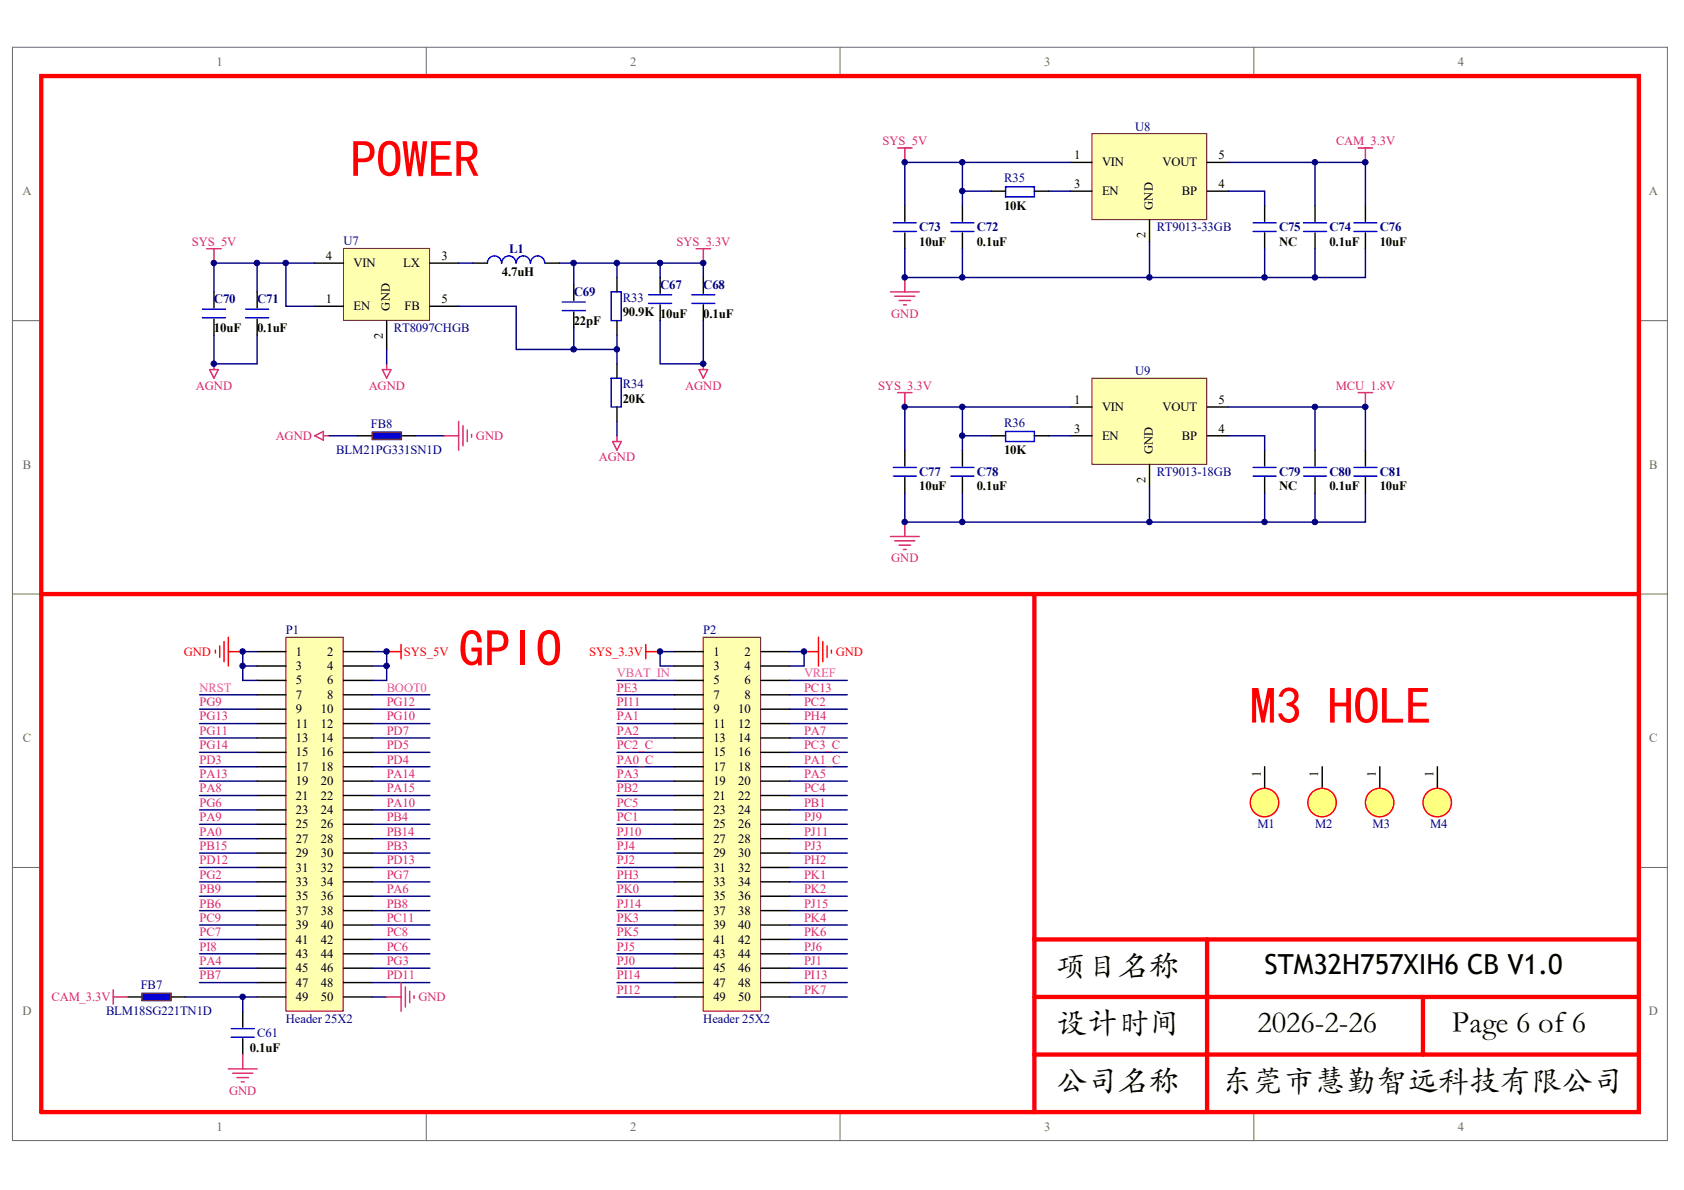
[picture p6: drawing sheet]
<svg xmlns="http://www.w3.org/2000/svg" width="297mm" height="210mm" viewBox="0 0 297 210" stroke-linecap="round" stroke-linejoin="round" font-family="sans-serif">
<g fill="#fff" stroke="#696969" stroke-width=".18">
<path d="M2.2 8.3h291.9v192.9h-291.9z"/>
<path d="M7.3 13.4h281.7v182.7h-281.7z"/>
</g>
<path d="M75.2 8.3v5.1M148.2 8.3v5.1M221.2 8.3v5.1M2.2 56.6h5.1M289.1 56.6h5.1M2.2 104.8h5.1M289.1 104.8h5.1M2.2 153h5.1M289.1 153h5.1M75.2 196.2v5M148.2 196.2v5M221.2 196.2v5" fill="none" stroke="#696969" stroke-width=".18"/>
<path d="M7.3 13.4h281.8v182.8h-281.8zM7.3 104.8h175.2M182.5 175.9h106.6M212.9 165.7v30.5M251 175.9v10.1M289.1 165.7h-106.6v30.5M182.5 186h106.6" fill="none" stroke="#f00" stroke-width=".76"/>
<path d="M43.3 54.5h4.1M43.3 56.1h4.1M99.2 53.3h4M99.2 54.8h4M65.7 76.2h5.1v1.3h-5.1z" fill="none" stroke="#00f" stroke-width=".25"/>
<path d="M45.4 51.5v2.8M45.4 56.3v2.8M101.2 50.2v2.8M101.2 55v2.8M63.1 76.9h2.6M70.7 76.9h2.6" fill="none" stroke="#000" stroke-width=".25"/>
<path d="M65.7 76.2h5v1.3h-5z" fill="#00f" stroke="#800000" stroke-width=".18"/>
<path d="M35.7 54.5h4.1M35.7 56.1h4.1M114.4 52h4.1M114.4 53.5h4.1" fill="none" stroke="#00f" stroke-width=".25"/>
<path d="M37.7 51.5v2.8M37.7 56.3v2.8M116.4 48.9v2.8M116.4 53.8v2.8" fill="none" stroke="#000" stroke-width=".25"/>
<g fill="none" stroke="#000080" stroke-width=".25">
<path d="M45.4 114.9h-2.6v2.6h2.6M65.7 114.9h2.5v2.6h-2.5M139.3 114.9h2.5v2.6h-2.5M35.2 130.2h10.2M35.2 132.7h10.2M35.2 135.2h10.2M35.2 137.8h10.2M35.2 127.6h10.2M65.7 130.2h10.1M65.7 132.7h10.1M65.7 135.2h10.1M65.7 137.8h10.1"/>
<path d="M65.7 127.6h10.1M108.8 130.2h10.2M108.8 132.7h10.2M108.8 135.2h10.2M108.8 137.8h10.2M108.8 122.6h10.2M108.8 125.1h10.2M108.8 127.6h10.2M139.3 130.2h10.1M139.3 132.7h10.1M139.3 135.2h10.1M139.3 137.8h10.1"/>
<path d="M139.3 122.6h10.1M139.3 125.1h10.1M139.3 127.6h10.1M35.2 140.3h10.2M35.2 142.9h10.2M35.2 145.4h10.2M35.2 147.9h10.2M35.2 150.5h10.2M35.2 153h10.2M35.2 158.1h10.2M35.2 155.6h10.2M65.7 140.3h10.1"/>
<path d="M65.7 142.9h10.1M65.7 145.4h10.1M65.7 147.9h10.1M65.7 150.5h10.1M65.7 153h10.1M65.7 158.1h10.1M65.7 155.6h10.1M108.8 140.3h10.2M108.8 142.9h10.2M108.8 145.4h10.2M139.3 140.3h10.1M139.3 142.9h10.1"/>
<path d="M139.3 145.4h10.1M35.2 160.6h10.2M35.2 163.2h10.2M65.7 160.6h10.1M65.7 163.2h10.1"/>
</g>
<g fill="none" stroke="#f00" stroke-width=".25">
<path d="M38 114.7v.5M38.8 113.9v2.1M39.5 113.2v3.5M40.3 114.9h2.5M40.3 112.4v5.1M68.2 114.9h2.5M70.7 113.7v2.5M113.9 113.7v2.5M113.9 114.9h2.5M141.8 114.9h2.6M144.4 112.4v5.1M145.1 113.2v3.5"/>
<path d="M145.9 113.9v2.1M146.7 114.7v.5"/>
</g>
<path d="M50.4 112.4h10.1v65.9h-10.1z" fill="#ffffb0" stroke="#800000" stroke-width=".18"/>
<g fill="none" stroke="#000" stroke-width=".25">
<path d="M45.4 114.9h5M45.4 117.5h5M60.6 114.9h5.1M60.6 117.5h5.1M45.4 120h5M45.4 122.6h5M45.4 125.1h5M45.4 127.6h5M45.4 130.2h5M45.4 132.7h5M45.4 135.2h5M45.4 137.8h5"/>
<path d="M60.6 120h5.1M60.6 122.6h5.1M60.6 125.1h5.1M60.6 127.6h5.1M60.6 130.2h5.1M60.6 132.7h5.1M60.6 135.2h5.1M60.6 137.8h5.1M45.4 140.3h5M45.4 142.9h5M45.4 145.4h5M45.4 147.9h5"/>
<path d="M45.4 150.5h5M45.4 153h5M45.4 155.6h5M45.4 158.1h5M60.6 140.3h5.1M60.6 142.9h5.1M60.6 145.4h5.1M60.6 147.9h5.1M60.6 150.5h5.1M60.6 153h5.1M60.6 155.6h5.1M60.6 158.1h5.1"/>
<path d="M45.4 160.6h5M45.4 163.2h5M45.4 165.7h5M45.4 168.2h5M45.4 170.8h5M45.4 173.3h5M45.4 175.9h5M60.6 160.6h5.1M60.6 163.2h5.1M60.6 165.7h5.1M60.6 168.2h5.1M60.6 170.8h5.1"/>
<path d="M60.6 173.3h5.1M60.6 175.9h5.1"/>
</g>
<path d="M35.2 165.7h10.2M35.2 168.2h10.2M35.2 170.8h10.2M65.7 165.7h10.1M65.7 168.2h10.1" fill="none" stroke="#000080" stroke-width=".25"/>
<path d="M182.5 104.8v60.9" fill="none" stroke="#f00" stroke-width=".76"/>
<path d="M60.6 43.8h15.2v12.7h-15.2z" fill="#ffffb0" stroke="#800000" stroke-width=".18"/>
<g fill="none" stroke="#000" stroke-width=".25">
<path d="M55.5 46.4h5.1M55.5 54h5.1M68.2 56.6v5M75.8 46.4h5.1M75.8 54h5.1M83.4 46.4h2.6M96.1 46.4h2.6M108.8 48.9v2.6M108.8 56.6v2.5M124.1 48.9v2.8M124.1 53.8v2.8M108.8 64.2v2.5"/>
<path d="M108.8 71.8v2.5"/>
</g>
<g fill="none" stroke="#000080" stroke-width=".25">
<path d="M37.7 59.1v5.1h7.7v-5.1M45.4 46.4v5.1M50.4 46.4h-12.7v5.1M55.5 46.4h-5.1v7.6h5.1M80.9 54h10.2v7.6h10.1v-3.8M80.9 46.4h2.5M98.7 46.4h10.1v2.5M101.2 46.4v3.8M108.8 46.4h7.6v2.5M108.8 59.1v5.1M116.4 46.4h7.7v2.5M116.4 56.6v7.6h7.7v-7.6"/>
<path d="M58.1 76.9h5M68.2 61.6v2.6M73.3 76.9h5.1M101.2 61.6h7.6M108.8 74.3v2.6M42.8 117.5v2.5h2.6M68.2 117.5v2.5h-2.5M119 114.9h-2.6v2.6h2.6M108.8 147.9h10.2M108.8 150.5h10.2M139.3 147.9h10.1M139.3 150.5h10.1"/>
<path d="M32.7 175.9h12.7M35.2 173.3h10.2M65.7 170.8h10.1M65.7 173.3h10.1M65.7 175.9h2.5"/>
</g>
<g fill="none" stroke="#da2467" stroke-width=".25">
<path d="M36.5 43.9h2.5M37.7 43.9v2.5M122.8 43.9h2.5M124.1 43.9v2.5M37 65.2h1.5l-.8 1.5zM37.7 64.2v1M55.5 76.9l1.5-.8v1.5zM57 76.9h1.1M67.4 65.2h1.6l-.8 1.5zM68.2 64.2v1M78.4 76.9h2.5M80.9 74.3v5.1"/>
<path d="M81.7 75.1v3.5M82.4 75.9v2M83.2 76.6v.5M108.1 77.9h1.5l-.8 1.5zM108.8 76.9v1M123.3 65.2h1.5l-.7 1.5zM124.1 64.2v1"/>
</g>
<path d="M88.5 46.4a1.24 1.24 0 0 0-1.3-1.3 1.24 1.24 0 0 0-1.2 1.3M91 46.4a1.24 1.24 0 0 0-1.2-1.3 1.24 1.24 0 0 0-1.3 1.3M93.5 46.4a1.24 1.24 0 0 0-1.2-1.3 1.24 1.24 0 0 0-1.2 1.3M96.1 46.4a1.24 1.24 0 0 0-1.3-1.3 1.24 1.24 0 0 0-1.2 1.3M107.8 51.5h1.8v5.1h-1.8zM122 52h4.1M122 53.5h4.1M107.8 66.7h1.8v5.1h-1.8z" fill="none" stroke="#00f" stroke-width=".25"/>
<path d="M182.5 104.8h106.6" fill="none" stroke="#f00" stroke-width=".76"/>
<path d="M124 112.4h10.2v65.9h-10.2z" fill="#ffffb0" stroke="#800000" stroke-width=".18"/>
<g fill="none" stroke="#000" stroke-width=".25">
<path d="M119 114.9h5.1M119 117.5h5.1M134.2 114.9h5.1M134.2 117.5h5.1M119 120h5.1M119 122.6h5.1M119 125.1h5.1M119 127.6h5.1M119 130.2h5.1M119 132.7h5.1M119 135.2h5.1M119 137.8h5.1"/>
<path d="M134.2 120h5.1M134.2 122.6h5.1M134.2 125.1h5.1M134.2 127.6h5.1M134.2 130.2h5.1M134.2 132.7h5.1M134.2 135.2h5.1M134.2 137.8h5.1M119 140.3h5.1M119 142.9h5.1M119 145.4h5.1M119 147.9h5.1"/>
<path d="M119 150.5h5.1M119 153h5.1M119 155.6h5.1M119 158.1h5.1M134.2 140.3h5.1M134.2 142.9h5.1M134.2 145.4h5.1M134.2 147.9h5.1M134.2 150.5h5.1M134.2 153h5.1M134.2 155.6h5.1M134.2 158.1h5.1"/>
<path d="M119 160.6h5.1M119 163.2h5.1M119 165.7h5.1M119 168.2h5.1M119 170.8h5.1M119 173.3h5.1M119 175.9h5.1M134.2 160.6h5.1M134.2 163.2h5.1M134.2 165.7h5.1M134.2 168.2h5.1M134.2 170.8h5.1"/>
<path d="M134.2 173.3h5.1M134.2 175.9h5.1"/>
</g>
<g fill="none" stroke="#000080" stroke-width=".25">
<path d="M108.8 153h10.2M108.8 155.6h10.2M108.8 158.1h10.2M139.3 153h10.1M139.3 155.6h10.1M139.3 158.1h10.1M108.8 160.6h10.2M108.8 163.2h10.2M108.8 165.7h10.2M108.8 168.2h10.2M108.8 170.8h10.2M108.8 173.3h10.2"/>
<path d="M108.8 175.9h10.2M139.3 160.6h10.1M139.3 163.2h10.1M139.3 165.7h10.1M139.3 168.2h10.1M139.3 170.8h10.1M139.3 173.3h10.1M139.3 175.9h10.1"/>
</g>
<path d="M192.6 23.6h20.3v15.1h-20.3z" fill="#ffffb0" stroke="#800000" stroke-width=".18"/>
<g fill="none" stroke="#000" stroke-width=".25">
<path d="M159.6 36.3v2.7M169.8 36.3v2.7M174.8 33.7h2.6M182.5 33.7h2.5M188.8 28.6h3.8M188.8 33.7h3.8M202.8 38.8v3.8M212.9 28.6h3.8M212.9 33.7h3.8M223.1 36.3v2.7M232 36.3v2.7M240.8 36.3v2.7"/>
<path d="M159.6 41.1v2.8M169.8 41.1v2.8M223.1 41.1v2.8M232 41.1v2.8M240.8 41.1v2.8M223.1 135.2v3.9"/>
</g>
<path d="M169.8 28.6h-10.2v7.7M169.8 33.7v2.6M185 33.7h3.8M188.8 28.6h-19v5.1h5M216.7 33.7h6.4v2.6M216.7 28.6h15.3v7.7M232 28.6h8.8v7.7M169.8 43.9v5M202.8 42.6v6.3h-43.2v-5M202.8 48.9h20.3M223.1 43.9v5h8.9v-5M240.8 43.9v5h-8.8" fill="none" stroke="#000080" stroke-width=".25"/>
<path d="M157.6 39.3h4M167.7 39.3h4.1M177.4 33h5.1v1.7h-5.1zM221 39.3h4.1M229.9 39.3h4.1M238.8 39.3h4.1M157.6 40.8h4M167.7 40.8h4.1M221 40.8h4.1M229.9 40.8h4.1M238.8 40.8h4.1" fill="none" stroke="#00f" stroke-width=".25"/>
<path d="M158.3 26.1h2.6M159.6 26.1v2.5M239.6 26.1h2.5M240.8 26.1v2.5M157.1 51.5h5M157.8 52.2h3.6M158.6 53h2M159.3 53.8h.6M159.6 48.9v2.6" fill="none" stroke="#da2467" stroke-width=".25"/>
<circle cx="223" cy="141.6" r="2.51" fill="#ffff80" stroke="#f00" stroke-width=".25"/>
<path d="M233.2 135.2v3.9" fill="none" stroke="#000" stroke-width=".25"/>
<circle cx="233.2" cy="141.6" r="2.51" fill="#ffff80" stroke="#f00" stroke-width=".25"/>
<path d="M243.4 135.2v3.9" fill="none" stroke="#000" stroke-width=".25"/>
<circle cx="243.4" cy="141.6" r="2.51" fill="#ffff80" stroke="#f00" stroke-width=".25"/>
<path d="M253.5 135.2v3.9" fill="none" stroke="#000" stroke-width=".25"/>
<circle cx="253.5" cy="141.6" r="2.51" fill="#ffff80" stroke="#f00" stroke-width=".25"/>
<path d="M192.6 66.7h20.3v15.2h-20.3z" fill="#ffffb0" stroke="#800000" stroke-width=".18"/>
<g fill="none" stroke="#000" stroke-width=".25">
<path d="M159.6 79.4v2.8M169.8 79.4v2.8M174.8 76.9h2.6M182.5 76.9h2.5M188.8 71.8h3.8M188.8 76.9h3.8M212.9 71.8h3.8M212.9 76.9h3.8M223.1 79.4v2.8M232 79.4v2.8M240.8 79.4v2.8M159.6 84.2v2.8"/>
<path d="M169.8 84.2v2.8M202.8 81.9v3.9M223.1 84.2v2.8M232 84.2v2.8M240.8 84.2v2.8M22.5 175.9h2.5M30.1 175.9h2.6M42.8 178.4v2.8M42.8 183.2v2.8"/>
</g>
<g fill="none" stroke="#000080" stroke-width=".25">
<path d="M169.8 71.8h-10.2v7.6M169.8 76.9v2.5M185 76.9h3.8M188.8 71.8h-19v5.1h5M216.7 76.9h6.4v2.5M216.7 71.8h15.3v7.6M232 71.8h8.8v7.6M169.8 87v5.1M202.8 85.8v6.3h-43.2v-5.1M202.8 92.1h20.3M223.1 87v5.1h8.9v-5.1M240.8 87v5.1h-8.8"/>
<path d="M35.2 122.6h10.2M35.2 125.1h10.2M65.7 122.6h10.1M65.7 125.1h10.1M108.8 120h10.2M139.3 120h10.1"/>
</g>
<g fill="none" stroke="#00f" stroke-width=".25">
<path d="M177.4 76.1h5.1v1.8h-5.1zM157.6 82.5h4M157.6 84h4M167.7 82.5h4.1M167.7 84h4.1M221 82.5h4.1M221 84h4.1M229.9 82.5h4.1M229.9 84h4.1M238.8 82.5h4.1M238.8 84h4.1M25.1 175.2h5.1v1.3h-5.1z"/>
<path d="M40.8 183h4M40.8 181.4h4"/>
</g>
<path d="M158.3 69.3h2.6M159.6 69.3v2.5M239.6 69.3h2.5M240.8 69.3v2.5M157.1 94.6h5M157.8 95.4h3.6M158.6 96.2h2M159.3 96.9h.6M159.6 92.1v2.5" fill="none" stroke="#da2467" stroke-width=".25"/>
<path d="M25.1 175.2h5v1.2h-5z" fill="#00f" stroke="#800000" stroke-width=".18"/>
<path d="M20 175.9h2.5M20 174.6v2.5M68.2 175.9h2.5M70.7 173.3v5.1M71.5 174.1v3.5M72.3 174.8v2.1M73 175.6v.5M40.3 188.5h5.1M41 189.3h3.6M41.8 190.1h2M42.6 190.8h.5M42.8 186v2.5" fill="none" stroke="#da2467" stroke-width=".25"/>
<path d="M42.8 175.9v2.5" fill="none" stroke="#000080" stroke-width=".25"/>
<g fill="#000080" stroke="#000080" stroke-width=".18">
<circle cx="37.7" cy="64.2" r=".48"/>
<circle cx="37.7" cy="46.4" r=".48"/>
<circle cx="42.8" cy="175.8" r=".48"/>
<circle cx="42.8" cy="117.5" r=".48"/>
<circle cx="42.8" cy="114.9" r=".48"/>
<circle cx="45.3" cy="46.4" r=".49"/>
<circle cx="50.4" cy="46.4" r=".49"/>
<circle cx="68.2" cy="117.5" r=".48"/>
<circle cx="68.2" cy="114.9" r=".48"/>
<circle cx="101.2" cy="61.6" r=".49"/>
<circle cx="101.2" cy="46.4" r=".49"/>
<circle cx="108.8" cy="61.6" r=".48"/>
<circle cx="108.8" cy="46.4" r=".48"/>
<circle cx="116.4" cy="114.9" r=".48"/>
<circle cx="116.4" cy="46.4" r=".48"/>
<circle cx="124" cy="64.2" r=".48"/>
<circle cx="124" cy="46.4" r=".48"/>
<circle cx="141.8" cy="114.9" r=".48"/>
<circle cx="159.6" cy="92.1" r=".48"/>
<circle cx="159.6" cy="71.8" r=".48"/>
<circle cx="159.6" cy="48.9" r=".48"/>
<circle cx="159.6" cy="28.6" r=".48"/>
<circle cx="169.7" cy="92.1" r=".48"/>
<circle cx="169.7" cy="76.8" r=".48"/>
<circle cx="169.7" cy="71.8" r=".48"/>
<circle cx="169.7" cy="48.9" r=".48"/>
<circle cx="169.7" cy="33.7" r=".48"/>
<circle cx="169.7" cy="28.6" r=".48"/>
<circle cx="202.7" cy="92.1" r=".48"/>
<circle cx="202.7" cy="48.9" r=".48"/>
<circle cx="223" cy="92.1" r=".48"/>
<circle cx="223" cy="48.9" r=".48"/>
<circle cx="231.9" cy="92.1" r=".48"/>
<circle cx="231.9" cy="71.8" r=".48"/>
<circle cx="231.9" cy="48.9" r=".48"/>
<circle cx="231.9" cy="28.6" r=".48"/>
<circle cx="240.8" cy="71.8" r=".49"/>
<circle cx="240.8" cy="28.6" r=".49"/>
</g>
<g font-size="9.1" fill="#f00">
<text x="61.9" y="31.2">PWR</text>
<text x="66.4" y="31.2">OE</text>
<text x="80.9" y="117.5">GI</text>
<text x="85.5" y="117.5">PO</text>
<text x="220.5" y="127.6">M</text>
<text x="225.1" y="127.6">3HL</text>
<text x="238.8" y="127.6">OE</text>
</g>
<g font-size="5.4">
<text x="186.3" y="171.9">项目名称</text>
<text x="186.3" y="182">设计时间</text>
<text x="221.8" y="182">2026-2-26</text>
<text x="256.1" y="182">Page 6 of 6</text>
<text x="186.3" y="192.2">公司名称</text>
<text x="215.5" y="192.2">东莞市慧勤智远科技有限公司</text>
</g>
<text font-size="4.9" x="223.1" y="171.8">STM32H757XIH6 CB V1.0</text>
<g font-size="2.3" fill="#000080">
<text x="162.1" y="40.8">C73</text>
<text x="172.3" y="40.8">C72</text>
<text x="225.6" y="40.8">C75</text>
<text x="234.5" y="40.8">C74</text>
<text x="243.4" y="40.8">C76</text>
<text x="89.8" y="44.6">L1</text>
<text x="37.7" y="53.5">C70</text>
<text x="45.4" y="53.5">C71</text>
<text x="101.2" y="52.2">C69</text>
<text x="116.4" y="51">C67</text>
<text x="124.1" y="51">C68</text>
<text x="162.1" y="84">C77</text>
<text x="172.3" y="84">C78</text>
<text x="225.6" y="84">C79</text>
<text x="234.5" y="84">C80</text>
<text x="243.4" y="84">C81</text>
</g>
<g font-size="2.3">
<text x="177.1" y="37">10K</text>
<text x="162.1" y="43.3">10uF</text>
<text x="172.3" y="43.3">0.1uF</text>
<text x="225.6" y="43.3">NC</text>
<text x="234.5" y="43.3">0.1uF</text>
<text x="243.4" y="43.3">10uF</text>
<text x="88.5" y="48.7">4.7uH</text>
<text x="37.7" y="58.6">10uF</text>
<text x="45.4" y="58.6">0.1uF</text>
<text x="101.2" y="57.3">22pF</text>
<text x="109.8" y="55.8">90.9K 10uF</text>
<text x="124.1" y="56">0.1uF</text>
<text x="109.8" y="71">20K</text>
<text x="177.1" y="80.1">10K</text>
<text x="162.1" y="86.5">10uF</text>
<text x="172.3" y="86.5">0.1uF</text>
<text x="225.6" y="86.5">NC</text>
<text x="234.5" y="86.5">0.1uF</text>
<text x="243.4" y="86.5">10uF</text>
<text x="44.1" y="185.5">0.1uF</text>
</g>
<g font-size="2.2" fill="#696969">
<text x="38.2" y="11.6">1</text>
<text x="111.2" y="11.6">2</text>
<text x="184.2" y="11.6">3</text>
<text x="257.1" y="11.6">4</text>
<text x="3.9" y="34.4">A</text>
<text x="290.8" y="34.4">A</text>
<text x="4" y="82.7">B</text>
<text x="290.9" y="82.7">B</text>
<text x="4" y="130.9">C</text>
<text x="290.9" y="130.9">C</text>
<text x="3.9" y="179.1">D</text>
<text x="290.8" y="179.1">D</text>
<text x="38.2" y="199.4">1</text>
<text x="111.2" y="199.4">2</text>
<text x="184.2" y="199.4">3</text>
<text x="257.1" y="199.4">4</text>
</g>
<g font-size="2.2" fill="#000080">
<text x="200.2" y="23">U8</text>
<text x="177.1" y="32.2">R35</text>
<text x="204" y="40.8">RT9013-33GB</text>
<text x="60.6" y="43.3">U7</text>
<text x="109.8" y="53.2">R33</text>
<text x="69.5" y="58.6">RT8097CHGB</text>
<text x="109.8" y="68.5">R34</text>
<text x="200.2" y="66.2">U9</text>
<text x="65.4" y="75.4">FB8</text>
<text x="177.1" y="75.3">R36</text>
<text x="59.3" y="80.1">BLM21PG331SN1D</text>
<text x="204" y="83.9">RT9013-18GB</text>
<text x="50.4" y="111.9">P1</text>
<text x="124.1" y="111.9">P2</text>
<text x="221.8" y="146.1">M1</text>
<text x="232" y="146.1">M2</text>
<text x="242.1" y="146.1">M3</text>
<text x="252.3" y="146.1">M4</text>
<text x="18.7" y="179.1">BLM18SG221TN1D</text>
<text x="24.8" y="174.4">FB7</text>
<text x="45.4" y="182.9">C61</text>
<text x="50.4" y="180.4">Header 25X2</text>
<text x="124.1" y="180.4">Header 25X2</text>
</g>
<g font-size="2.2" fill="#da2467">
<text x="155.7" y="25.6">SYS_5V</text>
<text x="235.7" y="25.6">CAM_3.3V</text>
<text x="33.8" y="43.3">SYS_5V</text>
<text x="119.3" y="43.3">SYS_3.3V</text>
<text x="157.2" y="56">GND</text>
<text x="34.6" y="68.7">AGND</text>
<text x="65" y="68.7">AGND</text>
<text x="120.9" y="68.7">AGND</text>
<text x="154.9" y="68.7">SYS_3.3V</text>
<text x="235.6" y="68.7">MCU_1.8V</text>
<text x="48.6" y="77.6">AGND</text>
<text x="83.9" y="77.6">GND</text>
<text x="105.7" y="81.4">AGND</text>
<text x="157.2" y="99.2">GND</text>
<text x="35.2" y="124.5">PG9</text>
<text x="68.2" y="124.5">PG12</text>
<text x="108.8" y="122">PE3</text>
<text x="108.8" y="124.5">PI11</text>
<text x="141.8" y="124.5">PC2</text>
<text x="141.8" y="122">PC13</text>
<text x="35.2" y="129.6">PG11</text>
<text x="35.2" y="127.1">PG13</text>
<text x="68.2" y="129.6">PD7</text>
<text x="68.2" y="127.1">PG10</text>
<text x="108.8" y="129.6">PA2</text>
<text x="108.8" y="127.1">PA1</text>
<text x="141.8" y="129.6">PA7</text>
<text x="141.8" y="127.1">PH4</text>
<text x="35.2" y="137.2">PA13</text>
<text x="35.2" y="134.7">PD3</text>
<text x="35.2" y="132.2">PG14</text>
<text x="68.2" y="137.2">PA14</text>
<text x="68.2" y="134.7">PD4</text>
<text x="68.2" y="132.2">PD5</text>
<text x="108.8" y="132.2">PC2_C</text>
<text x="108.8" y="134.7">PA0_C</text>
<text x="108.8" y="137.2">PA3</text>
<text x="141.8" y="134.7">PA1_C</text>
<text x="141.8" y="132.2">PC3_C</text>
<text x="141.8" y="137.2">PA5</text>
<text x="35.2" y="139.8">PA8</text>
<text x="35.2" y="142.3">PG6</text>
<text x="68.2" y="139.8">PA15</text>
<text x="68.2" y="142.3">PA10</text>
<text x="108.8" y="139.8">PB2</text>
<text x="108.8" y="142.3">PC5</text>
<text x="141.8" y="142.3">PB1</text>
<text x="141.8" y="139.8">PC4</text>
<text x="35.2" y="144.8">PA9</text>
<text x="35.2" y="147.4">PA0</text>
<text x="35.2" y="149.9">PB15</text>
<text x="68.2" y="149.9">PB3</text>
<text x="68.2" y="144.8">PB4</text>
<text x="68.2" y="147.4">PB14</text>
<text x="108.8" y="144.8">PC1</text>
<text x="108.8" y="149.9">PJ4</text>
<text x="108.8" y="147.4">PJ10</text>
<text x="141.8" y="149.9">PJ3</text>
<text x="141.8" y="144.8">PJ9</text>
<text x="141.8" y="147.4">PJ11</text>
<text x="35.2" y="152.5">PD12</text>
<text x="35.2" y="155">PG2</text>
<text x="68.2" y="152.5">PD13</text>
<text x="68.2" y="155">PG7</text>
<text x="108.8" y="152.5">PJ2</text>
<text x="108.8" y="155">PH3</text>
<text x="141.8" y="152.5">PH2</text>
<text x="141.8" y="155">PK1</text>
<text x="35.2" y="160.1">PB6</text>
<text x="35.2" y="157.5">PB9</text>
<text x="68.2" y="160.1">PB8</text>
<text x="68.2" y="157.5">PA6</text>
<text x="108.8" y="160.1">PJ14</text>
<text x="108.8" y="157.5">PK0</text>
<text x="141.8" y="160.1">PJ15</text>
<text x="141.8" y="157.5">PK2</text>
<text x="35.2" y="167.7">PI8</text>
<text x="35.2" y="165.2">PC7</text>
<text x="35.2" y="162.6">PC9</text>
<text x="68.2" y="167.7">PC6</text>
<text x="68.2" y="165.2">PC8</text>
<text x="68.2" y="162.6">PC11</text>
<text x="108.8" y="167.7">PJ5</text>
<text x="108.8" y="162.6">PK3</text>
<text x="108.8" y="165.2">PK5</text>
<text x="141.8" y="167.7">PJ6</text>
<text x="141.8" y="162.6">PK4</text>
<text x="141.8" y="165.2">PK6</text>
<text x="35.2" y="172.8">PB7</text>
<text x="35.2" y="170.2">PA4</text>
<text x="68.2" y="172.8">PD11</text>
<text x="68.2" y="170.2">PG3</text>
<text x="108.8" y="172.8">PI14</text>
<text x="108.8" y="170.2">PJ0</text>
<text x="141.8" y="172.8">PI13</text>
<text x="141.8" y="170.2">PJ1</text>
<text x="9.1" y="176.6">CAM_3.3V</text>
<text x="73.8" y="176.6">GND</text>
<text x="108.8" y="175.3">PI12</text>
<text x="141.8" y="175.3">PK7</text>
<text x="40.4" y="193.1">GND</text>
</g>
<g font-size="2.2">
<text x="189.5" y="28.1">1</text>
<text x="194.4" y="29.4">VIN</text>
<text x="205" y="29.4">VOUT</text>
<text x="214.9" y="28.1">5</text>
<text x="189.5" y="33.2">3</text>
<text x="194.4" y="34.4">EN</text>
<text x="208.4" y="34.4">BP</text>
<text x="214.9" y="33.2">4</text>
<text x="202.1" y="42" transform="rotate(-90 202.1 42)">2</text>
<text x="203.3" y="37" transform="rotate(-90 203.3 37)">GND</text>
<text x="57.5" y="45.9">4</text>
<text x="62.4" y="47.1">VIN</text>
<text x="71.1" y="47.1">LX</text>
<text x="77.9" y="45.9">3</text>
<text x="57.5" y="53.5">1</text>
<text x="77.9" y="53.5">5</text>
<text x="62.4" y="54.7">EN</text>
<text x="67.5" y="59.7" transform="rotate(-90 67.5 59.7)">2</text>
<text x="68.8" y="54.8" transform="rotate(-90 68.8 54.8)">GND</text>
<text x="71.4" y="54.7">FB</text>
<text x="189.5" y="71.2">1</text>
<text x="214.9" y="71.2">5</text>
<text x="189.5" y="76.3">3</text>
<text x="194.4" y="72.5">VIN</text>
<text x="194.4" y="77.6">EN</text>
<text x="205" y="72.5">VOUT</text>
<text x="208.4" y="77.6">BP</text>
<text x="214.9" y="76.3">4</text>
<text x="203.3" y="80.2" transform="rotate(-90 203.3 80.2)">GND</text>
<text x="202.1" y="85.1" transform="rotate(-90 202.1 85.1)">2</text>
<text x="52.2" y="115.7">1</text>
<text x="52.2" y="118.2">3</text>
<text x="57.7" y="115.7">2</text>
<text x="57.7" y="118.2">4</text>
<text x="125.8" y="115.7">1</text>
<text x="125.8" y="118.2">3</text>
<text x="131.3" y="115.7">2</text>
<text x="131.3" y="118.2">4</text>
<text x="52.2" y="120.7">5</text>
<text x="52.2" y="123.3">7</text>
<text x="52.2" y="125.8">9</text>
<text x="56.6" y="125.8">10</text>
<text x="57.7" y="120.7">6</text>
<text x="57.7" y="123.3">8</text>
<text x="125.8" y="120.7">5</text>
<text x="125.8" y="123.3">7</text>
<text x="125.8" y="125.8">9</text>
<text x="130.2" y="125.8">10</text>
<text x="131.3" y="120.7">6</text>
<text x="131.3" y="123.3">8</text>
<text x="52.2" y="128.4">11</text>
<text x="52.2" y="130.9">13</text>
<text x="56.6" y="128.4">12</text>
<text x="56.6" y="130.9">14</text>
<text x="125.8" y="128.4">11</text>
<text x="125.8" y="130.9">13</text>
<text x="130.2" y="128.4">12</text>
<text x="130.2" y="130.9">14</text>
<text x="52.2" y="133.4">15</text>
<text x="52.2" y="136">17</text>
<text x="56.6" y="133.4">16</text>
<text x="56.6" y="136">18</text>
<text x="125.8" y="133.4">15</text>
<text x="125.8" y="136">17</text>
<text x="130.2" y="133.4">16</text>
<text x="130.2" y="136">18</text>
<text x="222.4" y="137" transform="rotate(-90 222.4 137)">1</text>
<text x="232.5" y="137" transform="rotate(-90 232.5 137)">1</text>
<text x="242.7" y="137" transform="rotate(-90 242.7 137)">1</text>
<text x="252.8" y="137" transform="rotate(-90 252.8 137)">1</text>
<text x="52.2" y="138.5">19</text>
<text x="52.2" y="141">21</text>
<text x="52.2" y="143.6">23</text>
<text x="56.6" y="138.5">20</text>
<text x="56.6" y="141">22</text>
<text x="56.6" y="143.6">24</text>
<text x="125.8" y="138.5">19</text>
<text x="125.8" y="141">21</text>
<text x="125.8" y="143.6">23</text>
<text x="130.2" y="138.5">20</text>
<text x="130.2" y="141">22</text>
<text x="130.2" y="143.6">24</text>
<text x="52.2" y="146.1">25</text>
<text x="52.2" y="148.7">27</text>
<text x="56.6" y="146.1">26</text>
<text x="56.6" y="148.7">28</text>
<text x="125.8" y="146.1">25</text>
<text x="125.8" y="148.7">27</text>
<text x="130.2" y="146.1">26</text>
<text x="130.2" y="148.7">28</text>
<text x="52.2" y="151.2">29</text>
<text x="52.2" y="153.7">31</text>
<text x="56.6" y="151.2">30</text>
<text x="56.6" y="153.7">32</text>
<text x="125.8" y="151.2">29</text>
<text x="125.8" y="153.7">31</text>
<text x="130.2" y="151.2">30</text>
<text x="130.2" y="153.7">32</text>
<text x="52.2" y="156.3">33</text>
<text x="52.2" y="158.8">35</text>
<text x="52.2" y="161.3">37</text>
<text x="56.6" y="156.3">34</text>
<text x="56.6" y="158.8">36</text>
<text x="56.6" y="161.3">38</text>
<text x="125.8" y="156.3">33</text>
<text x="125.8" y="158.8">35</text>
<text x="125.8" y="161.3">37</text>
<text x="130.2" y="156.3">34</text>
<text x="130.2" y="158.8">36</text>
<text x="130.2" y="161.3">38</text>
<text x="52.2" y="163.9">39</text>
<text x="52.2" y="166.4">41</text>
<text x="56.6" y="163.9">40</text>
<text x="56.6" y="166.4">42</text>
<text x="125.8" y="163.9">39</text>
<text x="125.8" y="166.4">41</text>
<text x="130.2" y="163.9">40</text>
<text x="130.2" y="166.4">42</text>
<text x="52.2" y="169">43</text>
<text x="52.2" y="171.5">45</text>
<text x="56.6" y="169">44</text>
<text x="56.6" y="171.5">46</text>
<text x="125.8" y="169">43</text>
<text x="125.8" y="171.5">45</text>
<text x="130.2" y="169">44</text>
<text x="130.2" y="171.5">46</text>
<text x="52.2" y="174">47</text>
<text x="52.2" y="176.6">49</text>
<text x="56.6" y="174">48</text>
<text x="56.6" y="176.6">50</text>
<text x="125.8" y="174">47</text>
<text x="125.8" y="176.6">49</text>
<text x="130.2" y="174">48</text>
<text x="130.2" y="176.6">50</text>
</g>
<g font-size="2.2" fill="#f00">
<text x="32.4" y="115.7">GND</text>
<text x="71.3" y="115.7">SYS_5V</text>
<text x="103.9" y="115.7">SYS_3.3V</text>
<text x="147.4" y="115.7">GND</text>
</g>
<g font-size="2.2" fill="#f0f">
<text x="108.8" y="119.5">VBAT_IN</text>
<text x="141.8" y="119.5">VREF</text>
<text x="35.2" y="122">NRST</text>
<text x="68.2" y="122">BOOT0</text>
</g>
</svg>
